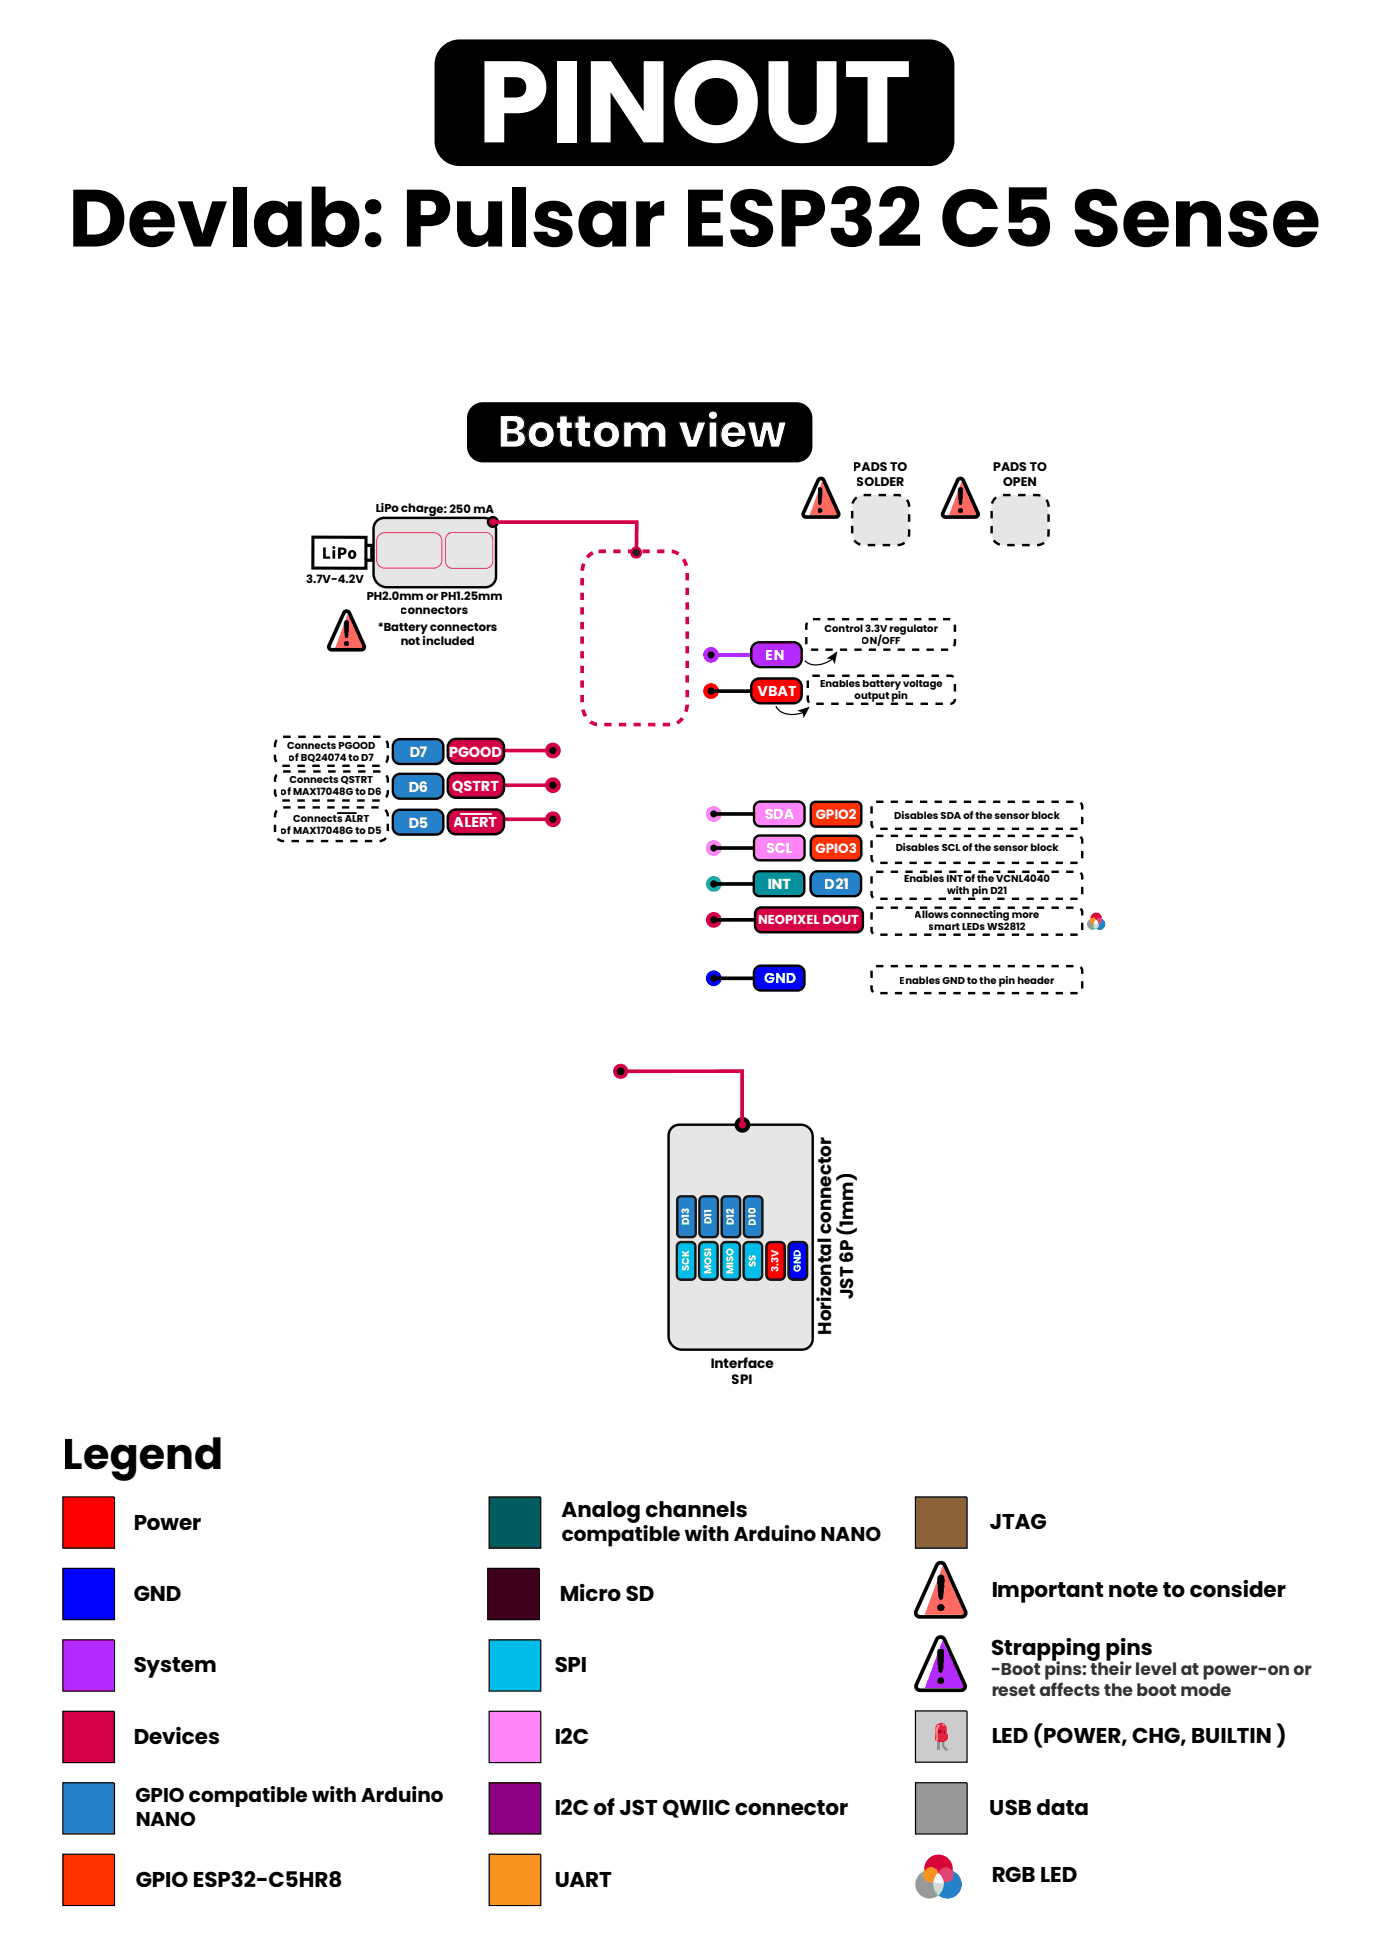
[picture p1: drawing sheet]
<svg xmlns="http://www.w3.org/2000/svg" width="210mm" height="297mm" viewBox="0 0 210 297" stroke-linecap="round" stroke-linejoin="round" font-family="sans-serif">
<!-- layer: Capa 1 -->
<path d="M57.4 79.4a1.68 1.68 0 0 1 1.2-.4h15.2a1.81 1.81 0 0 1 1.8 1.8v7.1a1.64 1.64 0 0 1-1.6 1.6h-15a2.06 2.06 0 0 1-2.1-2v-6.9l.1-.4z" fill="#e6e6e6"/>
<path d="M57.4 79.4a1.68 1.68 0 0 1 1.2-.4h15.2a1.81 1.81 0 0 1 1.8 1.8v7.1a1.64 1.64 0 0 1-1.6 1.6h-15a2.06 2.06 0 0 1-2.1-2v-6.9l.1-.4z" fill="none" stroke="#000" stroke-width=".37"/>
<path d="M130.4 76l.7-.5h.5h5.2a1.75 1.75 0 0 1 1.7 1.7v4.2a1.75 1.75 0 0 1-1.7 1.7h-5.2a1.75 1.75 0 0 1-1.7-1.7v-4.2v-.4z" fill="#e6e6e6"/>
<path d="M130.4 76l.7-.5h.5h5.2a1.75 1.75 0 0 1 1.7 1.7v4.2a1.75 1.75 0 0 1-1.7 1.7h-5.2a1.75 1.75 0 0 1-1.7-1.7v-4.2v-.4z" fill="none" stroke="#000" stroke-width=".37" stroke-dasharray="1.1 1.1" stroke-linecap="butt"/>
<path d="M60.3 112.9l.7-.2h5.5a1.09 1.09 0 0 1 1.1 1.1v1.6a1.09 1.09 0 0 1-1.1 1.1h-5.5a1.09 1.09 0 0 1-1.1-1.1v-2z" fill="#2581c9"/>
<path d="M60.3 112.9l.7-.2h5.5a1.09 1.09 0 0 1 1.1 1.1v1.6a1.09 1.09 0 0 1-1.1 1.1h-5.5a1.09 1.09 0 0 1-1.1-1.1v-2z" fill="none" stroke="#000" stroke-width=".37"/>
<path d="M9.6 228.2l7.8 .1v7.7h-7.8z" fill="#f00"/>
<path d="M9.6 228.2l7.8 .1v7.7h-7.8z" fill="none" stroke="#000" stroke-width=".19"/>
<path d="M9.6 239.1l7.8 .1v7.7h-7.8z" fill="#00f"/>
<path d="M9.6 239.1l7.8 .1v7.7h-7.8z" fill="none" stroke="#000" stroke-width=".19"/>
<path d="M9.6 250l7.8 .1v7.7h-7.8z" fill="#b42aff"/>
<path d="M9.6 250l7.8 .1v7.7h-7.8z" fill="none" stroke="#000" stroke-width=".19"/>
<path d="M9.6 260.9l7.8 .1v7.7h-7.8z" fill="#d40047"/>
<path d="M9.6 260.9l7.8 .1v7.7h-7.8z" fill="none" stroke="#000" stroke-width=".19"/>
<path d="M9.6 271.8l7.8 .1v7.7h-7.8z" fill="#2581c9"/>
<path d="M9.6 271.8l7.8 .1v7.7h-7.8z" fill="none" stroke="#000" stroke-width=".19"/>
<path d="M9.6 282.7l7.8 .1v7.7h-7.8z" fill="#ff3100"/>
<path d="M9.6 282.7l7.8 .1v7.7h-7.8z" fill="none" stroke="#000" stroke-width=".19"/>
<path d="M74.5 228.2l7.9 .1v7.7h-7.9z" fill="#005c5f"/>
<path d="M74.5 228.2l7.9 .1v7.7h-7.9z" fill="none" stroke="#000" stroke-width=".19"/>
<path d="M74.5 250l7.9 .1v7.7h-7.9z" fill="#00bee9"/>
<path d="M74.5 250l7.9 .1v7.7h-7.9z" fill="none" stroke="#000" stroke-width=".19"/>
<path d="M74.5 260.9l7.9 .1v7.7h-7.9z" fill="#ff85f9"/>
<path d="M74.5 260.9l7.9 .1v7.7h-7.9z" fill="none" stroke="#000" stroke-width=".19"/>
<path d="M74.5 271.8l7.9 .1v7.7h-7.9z" fill="#8a0080"/>
<path d="M74.5 271.8l7.9 .1v7.7h-7.9z" fill="none" stroke="#000" stroke-width=".19"/>
<path d="M74.3 239.1l7.8 .1 .1 7.7h-7.9z" fill="#3f001e"/>
<path d="M74.3 239.1l7.8 .1 .1 7.7h-7.9z" fill="none" stroke="#000" stroke-width=".19"/>
<path d="M139.5 260.9h7.8l.1 7.8h-7.9z" fill="#ccc"/>
<path d="M139.5 260.9h7.8l.1 7.8h-7.9z" fill="none" stroke="#000" stroke-width=".19"/>
<circle cx="108.8" cy="124.1" r=".88" fill="#000"/>
<circle cx="108.8" cy="124.1" r=".88" fill="none" stroke="#ff85f9" stroke-width=".65" stroke-linecap="butt"/>
<path d="M108.8 124.1h6.1" fill="none" stroke="#000" stroke-width=".56"/>
<path d="M108.9 99.8h5.8" fill="none" stroke="#b42aff" stroke-width=".56"/>
<path d="M114.7 98.4l.6-.4 .4-.1h5.2a1.25 1.25 0 0 1 1.3 1.3v1.3a1.25 1.25 0 0 1-1.3 1.2h-5a1.42 1.42 0 0 1-1.4-1.4v-1.1z" fill="#b42aff"/>
<path d="M114.7 98.4l.6-.4 .4-.1h5.2a1.25 1.25 0 0 1 1.3 1.3v1.3a1.25 1.25 0 0 1-1.3 1.2h-5a1.42 1.42 0 0 1-1.4-1.4v-1.1z" fill="none" stroke="#000" stroke-width=".37"/>
<circle cx="108.4" cy="105.4" r=".88" fill="#000"/>
<circle cx="108.4" cy="105.4" r=".88" fill="none" stroke="#f00" stroke-width=".65" stroke-linecap="butt"/>
<path d="M108.9 105.4h5.8" fill="none" stroke="#000" stroke-width=".56"/>
<path d="M115 103.7l.7-.3h5.2a1.25 1.25 0 0 1 1.3 1.3v1.3a1.25 1.25 0 0 1-1.3 1.2h-5a1.42 1.42 0 0 1-1.4-1.4 1.97 1.97 0 0 1 .5-2.1z" fill="#f00"/>
<path d="M115 103.7l.7-.3h5.2a1.25 1.25 0 0 1 1.3 1.3v1.3a1.25 1.25 0 0 1-1.3 1.2h-5a1.42 1.42 0 0 1-1.4-1.4 1.97 1.97 0 0 1 .5-2.1z" fill="none" stroke="#000" stroke-width=".37"/>
<path d="M123.3 94.6l.6-.2h20.6a1.04 1.04 0 0 1 1 1v2.6a1.04 1.04 0 0 1-1 1.1h-20.6a1.04 1.04 0 0 1-1-1.1v-2.6v-.3zM42.2 112.8l.6-.4 .4-.1h14.6a1.25 1.25 0 0 1 1.3 1.3v1.9a1.25 1.25 0 0 1-1.3 1.3h-14.6a1.25 1.25 0 0 1-1.3-1.3v-1.9zM123.3 103.2l.5-.2h21a.69 .69 0 0 1 .7 .7v2.9a.69 .69 0 0 1-.7 .7h-21a.69 .69 0 0 1-.7-.7v-2.9z" fill="none" stroke="#000" stroke-width=".37" stroke-dasharray="1.1 1.1" stroke-linecap="butt"/>
<path d="M60.3 118.2l.7-.2h5.5a1.09 1.09 0 0 1 1.1 1.1v1.6a1.09 1.09 0 0 1-1.1 1.1h-5.5a1.09 1.09 0 0 1-1.1-1.1v-2z" fill="#2581c9"/>
<path d="M60.3 118.2l.7-.2h5.5a1.09 1.09 0 0 1 1.1 1.1v1.6a1.09 1.09 0 0 1-1.1 1.1h-5.5a1.09 1.09 0 0 1-1.1-1.1v-2z" fill="none" stroke="#000" stroke-width=".37"/>
<path d="M42.2 118.1l.6-.4 .4-.1h14.6a1.25 1.25 0 0 1 1.3 1.3v1.9a1.25 1.25 0 0 1-1.3 1.2h-14.6a1.25 1.25 0 0 1-1.3-1.2v-1.9z" fill="none" stroke="#000" stroke-width=".37" stroke-dasharray="1.1 1.1" stroke-linecap="butt"/>
<path d="M60.3 123.7l.7-.2h5.5a1.09 1.09 0 0 1 1.1 1.1v1.5a1.09 1.09 0 0 1-1.1 1.1h-5.5a1.09 1.09 0 0 1-1.1-1.1v-1.9z" fill="#2581c9"/>
<path d="M60.3 123.7l.7-.2h5.5a1.09 1.09 0 0 1 1.1 1.1v1.5a1.09 1.09 0 0 1-1.1 1.1h-5.5a1.09 1.09 0 0 1-1.1-1.1v-1.9z" fill="none" stroke="#000" stroke-width=".37"/>
<path d="M42.2 123.6l.6-.4 .4-.1h14.6a1.25 1.25 0 0 1 1.3 1.3v2.6a1.25 1.25 0 0 1-1.3 1.2h-14.6a1.25 1.25 0 0 1-1.3-1.2v-2.6z" fill="none" stroke="#000" stroke-width=".37" stroke-dasharray="1.1 1.1" stroke-linecap="butt"/>
<path d="M139.5 228.2l7.8 .1 .1 7.7h-7.9z" fill="#8c6239"/>
<path d="M139.5 228.2l7.8 .1 .1 7.7h-7.9z" fill="none" stroke="#000" stroke-width=".19"/>
<path d="M139.5 271.8l7.8 .1 .1 7.7h-7.9z" fill="#999"/>
<path d="M139.5 271.8l7.8 .1 .1 7.7h-7.9z" fill="none" stroke="#000" stroke-width=".19"/>
<path d="M74.5 282.7l7.9 .1v7.7h-7.9z" fill="#f7931e"/>
<path d="M74.5 282.7l7.9 .1v7.7h-7.9z" fill="none" stroke="#000" stroke-width=".19"/>
<path d="M133 122.4l.5-.2h30.7a.69 .69 0 0 1 .7 .7v2.8a.69 .69 0 0 1-.7 .7h-30.7a.69 .69 0 0 1-.7-.7v-2.8zM133 127.6l.5-.2h30.7a.69 .69 0 0 1 .7 .7v2.8a.69 .69 0 0 1-.7 .7h-30.7a.69 .69 0 0 1-.7-.7v-2.8zM133 133.1l.5-.2h30.7a.69 .69 0 0 1 .7 .7v2.7a.69 .69 0 0 1-.7 .7h-30.7a.69 .69 0 0 1-.7-.7v-2.7z" fill="none" stroke="#000" stroke-width=".37" stroke-dasharray="1.1 1.1" stroke-linecap="butt"/>
<g fill="#000">
<circle cx="108.8" cy="134.8" r=".88"/>
<circle cx="108.8" cy="129.3" r=".88"/>
<circle cx="108.8" cy="140.2" r=".88"/>
</g>
<circle cx="108.8" cy="129.3" r=".88" fill="none" stroke="#ff85f9" stroke-width=".65" stroke-linecap="butt"/>
<path d="M108.8 129.3h6.1M108.8 134.8h6.1M108.8 140.2h6.1" fill="none" stroke="#000" stroke-width=".56"/>
<circle cx="108.8" cy="134.8" r=".88" fill="none" stroke="#22b573" stroke-width=".65" stroke-linecap="butt"/>
<circle cx="108.8" cy="140.2" r=".88" fill="none" stroke="#d40047" stroke-width=".65" stroke-linecap="butt"/>
<path d="M115.3 138.6l.7-.2h14.5a.96 .96 0 0 1 1 .9v1.9a.96 .96 0 0 1-1 .9h-14.5a.96 .96 0 0 1-.9-.9v-1.9z" fill="#d40047"/>
<path d="M115.3 138.6l.7-.2h14.5a.96 .96 0 0 1 1 .9v1.9a.96 .96 0 0 1-1 .9h-14.5a.96 .96 0 0 1-.9-.9v-1.9z" fill="none" stroke="#000" stroke-width=".37"/>
<path d="M133 138.6l.5-.2h30.7a.69 .69 0 0 1 .7 .7v2.7a.69 .69 0 0 1-.7 .7h-30.7a.69 .69 0 0 1-.7-.7v-2.7zM133 147.5l.5-.2h30.7a.69 .69 0 0 1 .7 .7v2.7a.69 .69 0 0 1-.7 .7h-30.7a.69 .69 0 0 1-.7-.7v-2.7z" fill="none" stroke="#000" stroke-width=".37" stroke-dasharray="1.1 1.1" stroke-linecap="butt"/>
<g fill="#000">
<path d="M126 100.4l1.6-1.1-.4 2-.4-.8zM121.5 108.3l1.9-.6-.9 1.8-.2-.9z"/>
<circle cx="108.8" cy="149.2" r=".88"/>
</g>
<circle cx="108.8" cy="149.2" r=".88" fill="none" stroke="#00f" stroke-width=".65" stroke-linecap="butt"/>
<path d="M108.8 149.2h6.1" fill="none" stroke="#000" stroke-width=".56"/>
<path d="M89.7 84.8l1-.7h.5h11a2.75 2.75 0 0 1 2.5 2.5v20.6a3 3 0 0 1-2.5 3.3h-11a2.75 2.75 0 0 1-2.4-2.5l-.1-20.7a3.7 3.7 0 0 1 1-2.5z" fill="none" stroke="#d40047" stroke-width=".56" stroke-dasharray="1.1" stroke-linecap="butt"/>
<path d="M118.3 107.7a3.1 3.1 0 0 0 3.7 1.1l.4-.2M126.9 100.4a3.8 3.8 0 0 1-3.9 .6l-.3-.3" fill="none" stroke="#000" stroke-width=".19"/>
<g fill="#8c8c8c">
<path d="M142.9 265.2h.3v1.7h-.3z"/>
<path d="M143.5 265.2h.4v.9l.6 .8h-.4l-.5-.6z"/>
</g>
<path d="M142.8 262.9a.88 .88 0 0 1 1-.2 .88 .88 0 0 1 .5 .9v.7a.83 .83 0 0 1 0 1 .83 .83 0 0 1-.9 .3h-.3l-.6-.3v-1.8z" fill="#e60000"/>
<path d="M142.8 262.9a.88 .88 0 0 1 1-.2 .88 .88 0 0 1 .5 .9v.7a.83 .83 0 0 1 0 1 .83 .83 0 0 1-.9 .3h-.3l-.6-.3v-1.8z" fill="#e6e6e6"/>
<path d="M142.5 264.7a.93 .93 0 0 0 .9 .6 .93 .93 0 0 0 .9-.6v-.4a.83 .83 0 0 1 0 1 .83 .83 0 0 1-.9 .3h-.3l-.6-.3z" fill="#d1d1d1"/>
<g fill="#e60000">
<path d="M142.5 264.7a.93 .93 0 0 0 .9 .6 .93 .93 0 0 0 .9-.6v-.4a.83 .83 0 0 1 0 1 .83 .83 0 0 1-.9 .3h-.3l-.6-.3z"/>
<path d="M142.5 264.7a.93 .93 0 0 0 .9 .6 .93 .93 0 0 0 .9-.6v-.4a.57 .57 0 0 1-.2 .9 1.33 1.33 0 0 1-1.6-.1z"/>
</g>
<path d="M142.8 264.3a.96 .96 0 0 1 1.5 .4 .93 .93 0 0 1-.9 .6 .93 .93 0 0 1-.9-.6z" fill="#e6e6e6"/>
<path d="M142.8 264.3a.96 .96 0 0 1 1.5 .4 .93 .93 0 0 1-.9 .6 .93 .93 0 0 1-.9-.6z" fill="#e60000"/>
<g fill="#666">
<path d="M142.8 263.9l.2-.1h.8l-.5 .5h-.4v.4h-.1z"/>
<path d="M143.9 263.7h.1v1h-.1v-.4h-.5l.5-.5z"/>
</g>
<path d="M142.8 262.9a.88 .88 0 0 1 1-.2 .88 .88 0 0 1 .5 .9v.7a.83 .83 0 0 1 0 1 .83 .83 0 0 1-.9 .3h-.3l-.6-.3v-1.8z" fill="#e60000"/>
<g fill="#fff">
<path d="M143.6 262.8l.4 .3-.2 .1z"/>
<path d="M142.6 265.2l.3 .1v.2l-.3-.2z"/>
<path d="M142.9 263.1l.1-.1 .2 .1-.3 .5v1.6l.5 .1 .6-.1-.4 .2a1.17 1.17 0 0 1-1-.3v-.1h.1v-1.4z"/>
</g>
<circle cx="144.4" cy="287.3" r="2.17" fill="#006df0"/>
<circle cx="143" cy="284.9" r="2.17" fill="#d80027"/>
<circle cx="141.7" cy="287.3" r="2.17" fill="#91dc5a"/>
<path d="M141.1 285.3h.1a2.9 2.9 0 0 1 1.8 .3 3 3 0 0 1 2-.3l-.1 .2a2.89 2.89 0 0 1-1.1 1.5 2.54 2.54 0 0 1-.8 1.7l-.1-.1a2.47 2.47 0 0 1-.6-1.6 2.91 2.91 0 0 1-1.2-1.7z" fill="#fff"/>
<path d="M143.2 285.2a1.16 1.16 0 0 1 2.1 .3 1.16 1.16 0 0 1-1.5 1.5 2.72 2.72 0 0 0-.8-1.5z" fill="#ea348b"/>
<path d="M142.3 287a2.18 2.18 0 0 0 1.5 0 2.17 2.17 0 0 1-.8 2 2.17 2.17 0 0 1-.7-2z" fill="#99eff2"/>
<path d="M141 285.1a1.17 1.17 0 0 1 1.2-.4 1.17 1.17 0 0 1 .8 .9 2.72 2.72 0 0 0-.8 1.4 1.17 1.17 0 0 1-1.3-.5 1.17 1.17 0 0 1 .1-1.4z" fill="#ffda44"/>
<path d="M142.8 285.8l.2-.2a2.18 2.18 0 0 1 .8 1.4 .79 .79 0 0 1-1.1-.1 .79 .79 0 0 1 .1-1.1z" fill="#fff"/>
<circle cx="167.6" cy="140.9" r=".86" fill="#006df0"/>
<circle cx="167" cy="140" r=".86" fill="#d80027"/>
<circle cx="166.5" cy="140.9" r=".86" fill="#91dc5a"/>
<path d="M166.3 140.1l.7 .2 .8-.2-.4 .7-.4 .7-.3-.7z" fill="#fff"/>
<path d="M167.2 140a.46 .46 0 0 1 .7 .3 .46 .46 0 0 1-.5 .5l-.4-.5z" fill="#ea348b"/>
<path d="M166.7 140.8h.6a.46 .46 0 0 1 .1 .6 .46 .46 0 0 1-.7 0 .46 .46 0 0 1 0-.6z" fill="#99eff2"/>
<path d="M166.3 140a.46 .46 0 0 1 .7 .3l-.3 .5a.46 .46 0 0 1-.5-.2 .46 .46 0 0 1 .1-.6z" fill="#ffda44"/>
<path d="M167 140.3a.31 .31 0 0 1 .2 .4 .31 .31 0 0 1-.5 .1z" fill="#fff"/>
<path d="M72.2 62.4l.9-.5 .5-.1h47.8a1.92 1.92 0 0 1 1.9 2v4.3a1.92 1.92 0 0 1-1.9 1.9h-47.8a1.92 1.92 0 0 1-1.9-1.9v-4.3v-.6z" fill="#000"/>
<path d="M72.2 62.4l.9-.5 .5-.1h47.8a1.92 1.92 0 0 1 1.9 2v4.3a1.92 1.92 0 0 1-1.9 1.9h-47.8a1.92 1.92 0 0 1-1.9-1.9v-4.3v-.6z" fill="none" stroke="#000" stroke-width="1" stroke-linecap="butt"/>
<g fill="none" stroke="#000" stroke-width=".15">
<path d="M76.2 63.4h2.2a1.24 1.24 0 0 1 1.4 .7 1.24 1.24 0 0 1-.4 1.5l-.3 .1a1.28 1.28 0 0 1 .9 1.6 1.28 1.28 0 0 1-1.5 .9h-2.3zM77.4 64.3h.8a.51 .51 0 0 1 .6 .5 .51 .51 0 0 1-.6 .5h-.8zM77.4 66.2h.8a.54 .54 0 0 1 .7 .5 .54 .54 0 0 1-.7 .5h-.8zM81.9 65.5a.85 .85 0 0 1 1.1 0 .85 .85 0 0 1 .3 1 .8 .8 0 0 1-1 .7 .8 .8 0 0 1-.6-.9zM85.3 63.4h1.2v.9h.7v1h-.7v1.6a.29 .29 0 0 0 .3 .3h.4v1h-.6a1.18 1.18 0 0 1-1.3-1.4v-1.5h-.5v-1h.5zM88.1 63.4h1.1v.9h.8v1h-.8v1.6a.29 .29 0 0 0 .4 .3h.4v1h-.6a1.18 1.18 0 0 1-1.3-1.4v-1.5h-.5v-1h.5zM91.9 65.5a.85 .85 0 0 1 1 0 .85 .85 0 0 1 .3 1 .8 .8 0 0 1-.9 .7 .8 .8 0 0 1-.7-.9zM95 64.3h1.2v.5a1.51 1.51 0 0 1 2.4 .2 1.54 1.54 0 0 1 1.8-.6 1.54 1.54 0 0 1 1.1 1.5v2.3h-1.2v-2.1a.74 .74 0 0 0-.7-.8 .74 .74 0 0 0-.7 .8v2.1h-1.2v-2.1a.74 .74 0 0 0-.7-.8 .74 .74 0 0 0-.8 .8v2.1h-1.2zM103.4 64.3h1.3l.8 2.8 .8-2.8h1.3l-1.4 3.9h-1.4zM108.1 64.3h1.1v3.9h-1.1zM110.5 64.7a1.94 1.94 0 0 1 2.2-.2 1.94 1.94 0 0 1 1 2h-2.7a.71 .71 0 0 0 .6 .8 .71 .71 0 0 0 .8-.4h1.2a1.96 1.96 0 0 1-2.7 1.1 1.96 1.96 0 0 1-.8-2.8zM111.3 65.4a.74 .74 0 0 1 1.2 .5h-1.5z"/>
<path d="M113.9 64.3h1.2l.5 2.8 .7-2.8h1.2l.7 2.8 .5-2.8h1.1l-1 3.9h-1.3l-.6-2.5-.6 2.5h-1.3z"/>
<circle cx="82.5" cy="66.2" r="2"/>
<circle cx="92.4" cy="66.2" r="2"/>
<circle cx="108.7" cy="63.3" r=".67"/>
</g>
<path d="M75.9 114.4h7.8" fill="none" stroke="#d40047" stroke-width=".56"/>
<circle cx="75.1" cy="79.6" r=".74" fill="#d40047"/>
<circle cx="75.1" cy="79.6" r=".74" fill="none" stroke="#000" stroke-width=".37"/>
<path d="M75.6 79.6h21.4v4.6" fill="none" stroke="#d40047" stroke-width=".56"/>
<circle cx="96.9" cy="84.3" r=".74" fill="#222221"/>
<circle cx="96.9" cy="84.3" r=".74" fill="none" stroke="#d40047" stroke-width=".37"/>
<path d="M102.4 172l.7-.5h.4h18.5a1.81 1.81 0 0 1 1.9 1.8v30.8a1.64 1.64 0 0 1-1.7 1.7h-18.2a2.06 2.06 0 0 1-2.1-2.1v-30.6v-.4z" fill="#e6e6e6"/>
<path d="M102.4 172l.7-.5h.4h18.5a1.81 1.81 0 0 1 1.9 1.8v30.8a1.64 1.64 0 0 1-1.7 1.7h-18.2a2.06 2.06 0 0 1-2.1-2.1v-30.6v-.4z" fill="none" stroke="#000" stroke-width=".37"/>
<path d="M113.6 182.6l.4-.2h1.5a.65 .65 0 0 1 .7 .6v5a.65 .65 0 0 1-.7 .6h-1.5a.65 .65 0 0 1-.6-.6v-5z" fill="#2581c9"/>
<path d="M113.6 182.6l.4-.2h1.5a.65 .65 0 0 1 .7 .6v5a.65 .65 0 0 1-.7 .6h-1.5a.65 .65 0 0 1-.6-.6v-5z" fill="none" stroke="#161615" stroke-width=".37"/>
<path d="M110.1 182.7l.4-.3h1.7l.5 .3 .1 5.3-.3 .5-2 .1-.4-.3-.1-5.3z" fill="#2581c9"/>
<path d="M110.1 182.7l.4-.3h1.7l.5 .3 .1 5.3-.3 .5-2 .1-.4-.3-.1-5.3z" fill="none" stroke="#161615" stroke-width=".37"/>
<path d="M113.5 189.6l.5-.2h1.4a.7 .7 0 0 1 .7 .7v4.3a.7 .7 0 0 1-.7 .7h-1.4a.7 .7 0 0 1-.7-.7v-4.3z" fill="#00bee9"/>
<path d="M113.5 189.6l.5-.2h1.4a.7 .7 0 0 1 .7 .7v4.3a.7 .7 0 0 1-.7 .7h-1.4a.7 .7 0 0 1-.7-.7v-4.3z" fill="none" stroke="#161615" stroke-width=".37"/>
<path d="M110.1 189.6l.5-.2h1.5a.66 .66 0 0 1 .7 .6v4.5a.66 .66 0 0 1-.7 .6h-1.5a.66 .66 0 0 1-.7-.6v-4.5z" fill="#00bee9"/>
<path d="M110.1 189.6l.5-.2h1.5a.66 .66 0 0 1 .7 .6v4.5a.66 .66 0 0 1-.7 .6h-1.5a.66 .66 0 0 1-.7-.6v-4.5z" fill="none" stroke="#161615" stroke-width=".37"/>
<path d="M120.4 189.6a2.62 2.62 0 0 1 2.2-.2l.3 .4 .1 .3v4.3a.72 .72 0 0 1-.7 .7h-1.4a.72 .72 0 0 1-.7-.7v-4.3z" fill="#00f"/>
<path d="M120.4 189.6a2.62 2.62 0 0 1 2.2-.2l.3 .4 .1 .3v4.3a.72 .72 0 0 1-.7 .7h-1.4a.72 .72 0 0 1-.7-.7v-4.3z" fill="none" stroke="#161615" stroke-width=".37"/>
<path d="M117 189.6l.5-.2h1.4a.72 .72 0 0 1 .7 .7v4.3a.72 .72 0 0 1-.7 .7h-1.4a.72 .72 0 0 1-.7-.7v-4.3z" fill="#f00"/>
<path d="M117 189.6l.5-.2h1.4a.72 .72 0 0 1 .7 .7v4.3a.72 .72 0 0 1-.7 .7h-1.4a.72 .72 0 0 1-.7-.7v-4.3z" fill="none" stroke="#161615" stroke-width=".37"/>
<path d="M106.8 182.6l.4-.2h1.6a.65 .65 0 0 1 .6 .6v5a.65 .65 0 0 1-.6 .6h-1.6a.65 .65 0 0 1-.6-.6v-5z" fill="#2581c9"/>
<path d="M106.8 182.6l.4-.2h1.6a.65 .65 0 0 1 .6 .6v5a.65 .65 0 0 1-.6 .6h-1.6a.65 .65 0 0 1-.6-.6v-5z" fill="none" stroke="#161615" stroke-width=".37"/>
<path d="M103.3 182.7l.5-.3h1.7l.4 .3 .1 5.3-.3 .5-1.9 .1-.5-.3-.1-5.3z" fill="#2581c9"/>
<path d="M103.3 182.7l.5-.3h1.7l.4 .3 .1 5.3-.3 .5-1.9 .1-.5-.3-.1-5.3z" fill="none" stroke="#161615" stroke-width=".37"/>
<path d="M106.8 189.6l.4-.2h1.5a.7 .7 0 0 1 .7 .7v4.3a.7 .7 0 0 1-.7 .7h-1.5a.7 .7 0 0 1-.7-.7v-4.3z" fill="#00bee9"/>
<path d="M106.8 189.6l.4-.2h1.5a.7 .7 0 0 1 .7 .7v4.3a.7 .7 0 0 1-.7 .7h-1.5a.7 .7 0 0 1-.7-.7v-4.3z" fill="none" stroke="#161615" stroke-width=".37"/>
<path d="M103.4 189.6l.4-.2h1.5a.66 .66 0 0 1 .7 .6v4.5a.66 .66 0 0 1-.7 .6h-1.5a.66 .66 0 0 1-.6-.6v-4.5z" fill="#00bee9"/>
<path d="M103.4 189.6l.4-.2h1.5a.66 .66 0 0 1 .7 .6v4.5a.66 .66 0 0 1-.7 .6h-1.5a.66 .66 0 0 1-.6-.6v-4.5z" fill="none" stroke="#161615" stroke-width=".37"/>
<circle cx="113.1" cy="171.5" r=".88" fill="#d40047"/>
<circle cx="113.1" cy="171.5" r=".88" fill="none" stroke="#000" stroke-width=".65" stroke-linecap="butt"/>
<g fill="none" stroke="#d40047" stroke-width=".56">
<path d="M94.6 163.3h18.5v8.2"/>
<circle cx="94.6" cy="163.3" r=".88"/>
</g>
<g fill="#000">
<circle cx="108.4" cy="99.8" r=".88"/>
<circle cx="84.3" cy="114.4" r=".88"/>
<circle cx="94.6" cy="163.3" r=".88"/>
</g>
<circle cx="84.3" cy="114.4" r=".88" fill="none" stroke="#d40047" stroke-width=".65" stroke-linecap="butt"/>
<circle cx="108.4" cy="99.8" r=".88" fill="none" stroke="#b42aff" stroke-width=".65" stroke-linecap="butt"/>
<path d="M68.5 113.2l.6-.5h.4h6.1a1.25 1.25 0 0 1 1.2 1.2 2.11 2.11 0 0 1-.6 2.3l-.8 .2h-5.9a1.25 1.25 0 0 1-1.3-1.2v-1.3z" fill="#d40047"/>
<path d="M68.5 113.2l.6-.5h.4h6.1a1.25 1.25 0 0 1 1.2 1.2 2.11 2.11 0 0 1-.6 2.3l-.8 .2h-5.9a1.25 1.25 0 0 1-1.3-1.2v-1.3z" fill="none" stroke="#000" stroke-width=".37"/>
<path d="M75.9 119.7h7.8M75.9 124.9h7.8" fill="none" stroke="#d40047" stroke-width=".56"/>
<g fill="#000">
<path d="M56 83.4v1.8h.4v-1.8zM50.7 83.5a.21 .21 0 0 1 .4 0 .21 .21 0 0 1-.4 0zM51.9 83.8v.5a.3 .3 0 0 0 .4-.1 .3 .3 0 0 0 0-.4 .3 .3 0 0 0-.4 0zM51.5 83.5h.5a.59 .59 0 0 1 .8 .4 .59 .59 0 0 1-.6 .7h-.3v.6h-.4zM50.7 83.9h.4v1.3h-.4zM49.2 83.5h.4v1.3h.7v.4h-1.1zM53.6 84.2l-.1 .1a.36 .36 0 0 0-.1 .3 .36 .36 0 0 0 .3 .3 .36 .36 0 0 0 .2-.4 .36 .36 0 0 0-.3-.3zM53 84.6a.67 .67 0 0 1 1.3 0 .67 .67 0 0 1-1.3 0zM47.9 82.1v4.3h7.6v-4.2zM47.5 81.7h8.5v1.2h.9v2.8h-.9v1.2l-8.6-.1z"/>
<circle cx="84.3" cy="119.7" r=".88"/>
<circle cx="84.3" cy="124.9" r=".88"/>
</g>
<g fill="none" stroke="#d40047" stroke-width=".65" stroke-linecap="butt">
<circle cx="84.3" cy="119.7" r=".88"/>
<circle cx="84.3" cy="124.9" r=".88"/>
</g>
<path d="M125.3 73.3l2.5 5.3h-4.4z" fill="#ff685f"/>
<path d="M124.8 73.1a.47 .47 0 0 1 .7 .1l2.3 5.1a.44 .44 0 0 1-.4 .5h-4.6a.44 .44 0 0 1-.4-.6z" fill="none" stroke="#000" stroke-width=".56"/>
<path d="M143.7 238.7l3.5 7.5-6.3-.1z" fill="#ff685f"/>
<path d="M143 238.4a.67 .67 0 0 1 1 .2l3.1 7.1a.61 .61 0 0 1-.6 .8h-6.3a.61 .61 0 0 1-.6-.8z" fill="none" stroke="#000" stroke-width=".56"/>
<path d="M53 93.5l2.6 5.3h-4.5z" fill="#ff685f"/>
<path d="M52.5 93.3a.47 .47 0 0 1 .7 .1l2.3 5.1a.44 .44 0 0 1-.4 .6h-4.6a.44 .44 0 0 1-.4-.6z" fill="none" stroke="#000" stroke-width=".56"/>
<path d="M151.6 76l.8-.5h.5h5.1a1.75 1.75 0 0 1 1.8 1.7v4.2a1.75 1.75 0 0 1-1.8 1.7h-5.1a1.75 1.75 0 0 1-1.8-1.7v-4.2l.1-.4z" fill="#e6e6e6"/>
<path d="M151.6 76l.8-.5h.5h5.1a1.75 1.75 0 0 1 1.8 1.7v4.2a1.75 1.75 0 0 1-1.8 1.7h-5.1a1.75 1.75 0 0 1-1.8-1.7v-4.2l.1-.4z" fill="none" stroke="#000" stroke-width=".37" stroke-dasharray="1.1 1.1" stroke-linecap="butt"/>
<path d="M146.6 73.3l2.5 5.3h-4.4z" fill="#ff685f"/>
<path d="M146 73.1a.47 .47 0 0 1 .8 .1l2.3 5.1a.44 .44 0 0 1-.5 .5h-4.6a.44 .44 0 0 1-.3-.6z" fill="none" stroke="#000" stroke-width=".56"/>
<path d="M51.4 124h2.9" fill="none" stroke="#000" stroke-width=".28"/>
<path d="M68.5 118.4l.6-.5h.4h6.1a1.25 1.25 0 0 1 1.2 1.2 2.11 2.11 0 0 1-.6 2.3l-.8 .2h-5.9a1.25 1.25 0 0 1-1.3-1.2v-1.3z" fill="#d40047"/>
<path d="M68.5 118.4l.6-.5h.4h6.1a1.25 1.25 0 0 1 1.2 1.2 2.11 2.11 0 0 1-.6 2.3l-.8 .2h-5.9a1.25 1.25 0 0 1-1.3-1.2v-1.3z" fill="none" stroke="#000" stroke-width=".37"/>
<path d="M68.5 123.9l.6-.4 .4-.1h6.1a1.25 1.25 0 0 1 1.2 1.3 2.11 2.11 0 0 1-.6 2.2l-.8 .3h-5.9a1.25 1.25 0 0 1-1.3-1.2v-1.3z" fill="#d40047"/>
<path d="M68.5 123.9l.6-.4 .4-.1h6.1a1.25 1.25 0 0 1 1.2 1.3 2.11 2.11 0 0 1-.6 2.2l-.8 .3h-5.9a1.25 1.25 0 0 1-1.3-1.2v-1.3z" fill="none" stroke="#000" stroke-width=".37"/>
<path d="M70.1 124.1h4.8" fill="none" stroke="#fff" stroke-width=".28"/>
<path d="M115.2 122.5l.7-.3h5.7a.97 .97 0 0 1 1 1v1.8a.97 .97 0 0 1-1 1h-5.7a.97 .97 0 0 1-1-1v-1.8z" fill="#ff85f9"/>
<path d="M115.2 122.5l.7-.3h5.7a.97 .97 0 0 1 1 1v1.8a.97 .97 0 0 1-1 1h-5.7a.97 .97 0 0 1-1-1v-1.8z" fill="none" stroke="#000" stroke-width=".37"/>
<path d="M115.2 127.6l.6-.2h5.9a.87 .87 0 0 1 .9 .9v2a.87 .87 0 0 1-.9 .9h-5.9a.87 .87 0 0 1-.9-.9v-2z" fill="#ff85f9"/>
<path d="M115.2 127.6l.6-.2h5.9a.87 .87 0 0 1 .9 .9v2a.87 .87 0 0 1-.9 .9h-5.9a.87 .87 0 0 1-.9-.9v-2z" fill="none" stroke="#000" stroke-width=".37"/>
<path d="M123.8 127.7l.7-.3h5.8a.96 .96 0 0 1 1 1v1.8a.96 .96 0 0 1-1 1h-5.8a.96 .96 0 0 1-.9-1v-1.8z" fill="#ff3100"/>
<path d="M123.8 127.7l.7-.3h5.8a.96 .96 0 0 1 1 1v1.8a.96 .96 0 0 1-1 1h-5.8a.96 .96 0 0 1-.9-1v-1.8z" fill="none" stroke="#000" stroke-width=".37"/>
<path d="M123.8 122.5l.5-.2h6.2a.72 .72 0 0 1 .8 .7v2.3a.72 .72 0 0 1-.8 .7h-6.2a.72 .72 0 0 1-.7-.7v-2.3z" fill="#ff3100"/>
<path d="M123.8 122.5l.5-.2h6.2a.72 .72 0 0 1 .8 .7v2.3a.72 .72 0 0 1-.8 .7h-6.2a.72 .72 0 0 1-.7-.7v-2.3z" fill="none" stroke="#000" stroke-width=".37"/>
<path d="M115.1 133.1l.7-.2h5.9a.87 .87 0 0 1 .9 .8v2.1a.87 .87 0 0 1-.9 .8h-5.9a.87 .87 0 0 1-.9-.8v-2.1z" fill="#00a99d"/>
<path d="M115.1 133.1l.7-.2h5.9a.87 .87 0 0 1 .9 .8v2.1a.87 .87 0 0 1-.9 .8h-5.9a.87 .87 0 0 1-.9-.8v-2.1z" fill="none" stroke="#000" stroke-width=".37"/>
<path d="M123.7 133.3l.6-.4h.3h5.6a1.06 1.06 0 0 1 1 1v1.7a1.06 1.06 0 0 1-1 1h-5.6a1.06 1.06 0 0 1-1.1-1v-1.7z" fill="#2581c9"/>
<path d="M123.7 133.3l.6-.4h.3h5.6a1.06 1.06 0 0 1 1 1v1.7a1.06 1.06 0 0 1-1 1h-5.6a1.06 1.06 0 0 1-1.1-1v-1.7z" fill="none" stroke="#000" stroke-width=".37"/>
<path d="M115.3 147.4l.7-.2h5.5a1.06 1.06 0 0 1 1.1 1.1v1.6a1.06 1.06 0 0 1-1.1 1.1h-5.5a1.06 1.06 0 0 1-1.1-1.1l.1-1.9z" fill="#00f"/>
<path d="M115.3 147.4l.7-.2h5.5a1.06 1.06 0 0 1 1.1 1.1v1.6a1.06 1.06 0 0 1-1.1 1.1h-5.5a1.06 1.06 0 0 1-1.1-1.1l.1-1.9z" fill="none" stroke="#000" stroke-width=".37"/>
<path d="M143.6 250.1l3.5 7.3-6.1-.1z" fill="#b42aff"/>
<path d="M142.9 249.7a.65 .65 0 0 1 1 .2l3.1 7a.6 .6 0 0 1-.5 .8h-6.3a.61 .61 0 0 1-.6-.8z" fill="none" stroke="#000" stroke-width=".56"/>
<path d="M57.6 81.7l.6-.4 .4-.1h7.5a1.23 1.23 0 0 1 1.2 1.2v3a1.23 1.23 0 0 1-1.2 1.2h-7.5a1.23 1.23 0 0 1-1.2-1.2v-3zM68.1 81.6l.5-.4h.4h5a1.07 1.07 0 0 1 1.1 1v3.4a1.07 1.07 0 0 1-1.1 1.1h-5a1.07 1.07 0 0 1-1.1-1.1v-3.4z" fill="none" stroke="#ed1e79" stroke-width=".15"/>
<path d="M68.7 8.5l.9-.5h.5h71.5a1.89 1.89 0 0 1 1.9 1.8v11.7a1.89 1.89 0 0 1-1.9 1.9h-71.5a1.89 1.89 0 0 1-1.9-1.9v-11.7v-.5z" fill="#000"/>
<path d="M68.7 8.5l.9-.5h.5h71.5a1.89 1.89 0 0 1 1.9 1.8v11.7a1.89 1.89 0 0 1-1.9 1.9h-71.5a1.89 1.89 0 0 1-1.9-1.9v-11.7v-.5z" fill="none" stroke="#000" stroke-width="3.9" stroke-linecap="butt"/>
<text font-size="17.6" fill="#fff" x="72.7" y="21.7">PINOUT</text>
<text font-size="12.3" x="10.4" y="37.6">Devlab: Pulsar ESP32 C5 Sense</text>
<text font-size="7.5" x="142.1" y="245.6">!</text>
<text font-size="7.4" x="142.1" y="256.8">!</text>
<text font-size="6.9" fill="#fff" x="75.8" y="68.2">Bottom view</text>
<text font-size="6.5" x="9.6" y="224">Legend</text>
<g font-size="5.4">
<text x="124.2" y="78.2">!</text>
<text x="145.4" y="78.2">!</text>
<text x="51.9" y="98.4">!</text>
</g>
<g font-size="3.3">
<text x="20.3" y="233.2">Power</text>
<text x="85.6" y="231.3">Analog channels</text>
<text x="150.8" y="233.2">JTAG</text>
<text x="20.3" y="244">GND</text>
<text x="85.3" y="244.1">Micro SD</text>
<text x="151" y="243.4">Important note to consider</text>
<text x="20.3" y="255">System</text>
<text x="84.5" y="255">SPI</text>
<text x="151" y="252.3">Strapping pins</text>
<text x="20.3" y="265.9">Devices</text>
<text x="84.5" y="265.9">I2C</text>
<text x="151" y="265.8">LED (POWER, CHG, BUILTIN )</text>
<text x="84.5" y="276.7">I2C of JST QWIIC connector</text>
<text x="150.8" y="276.8">USB data</text>
<text x="20.6" y="287.6">GPIO ESP32-C5HR8</text>
<text x="84.5" y="287.6">UART</text>
<text x="151" y="286.9">RGB LED</text>
</g>
<g font-size="3">
<text x="85.6" y="235">compatible with Arduino NANO</text>
<text x="20.6" y="274.7">GPIO compatible with Arduino</text>
<text x="20.6" y="278.3">NANO</text>
</g>
<g font-size="2.8">
<text x="126.7" y="203.5" transform="rotate(-90 126.7 203.5)">Horizontal connector</text>
<text x="130" y="198.1" transform="rotate(-90 130 198.1)">JST 6P (1mm)</text>
</g>
<g font-size="2.6" fill="#333">
<text x="151" y="255.4">-Boot pins: their level at power-on or</text>
<text x="151" y="258.6">reset affects the boot mode</text>
</g>
<g font-size="2.2" fill="#fff">
<text x="116.7" y="100.6">EN</text>
<text x="115.4" y="106.1">VBAT</text>
<text x="62.4" y="115.4">D7</text>
<text x="68.4" y="115.3">PGOOD</text>
<text x="62.2" y="120.7">D6</text>
<text x="68.9" y="120.5">QSTRT</text>
<text x="116.5" y="124.9">SDA</text>
<text x="62.2" y="126.2">D5</text>
<text x="69.2" y="126.1">ALERT</text>
<text x="116.7" y="130">SCL</text>
<text x="116.9" y="135.5">INT</text>
<text x="125.7" y="135.5">D21</text>
<text x="116.5" y="149.9">GND</text>
</g>
<g font-size="2.1" fill="#fff">
<text x="124.3" y="124.9">GPIO2</text>
<text x="124.3" y="130">GPIO3</text>
</g>
<g font-size="2.1">
<text x="108.3" y="208.6">Interface</text>
<text x="111.5" y="211.1">SPI</text>
</g>
<text font-size="2" fill="#fff" x="115.5" y="140.9">NEOPIXEL DOUT</text>
<g font-size="1.9">
<text x="130.1" y="71.9">PADS TO</text>
<text x="151.4" y="71.9">PADS TO</text>
<text x="130.6" y="74.1">SOLDER</text>
<text x="152.9" y="74.1">OPEN</text>
</g>
<g font-size="1.8">
<text x="57.2" y="78.1">LiPo charge: 250 mA</text>
<text x="46.7" y="88.9">3.7V-4.2V</text>
<text x="55.9" y="91.5">PH2.0mm or PH1.25mm</text>
<text x="61.1" y="93.6">connectors</text>
<text x="57.5" y="96.2">*Battery connectors</text>
<text x="61" y="98.3">not included</text>
</g>
<g font-size="1.5">
<text x="125.7" y="96.3">Control 3.3V regulator</text>
<text x="131.4" y="98.2">ON/OFF</text>
<text x="125" y="104.8">Enables battery voltage</text>
<text x="130.2" y="106.6">output pin</text>
<text x="43.8" y="114.1">Connects PGOOD</text>
<text x="44" y="116">of BQ24074 to D7</text>
<text x="44.1" y="119.4">Connects QSTRT</text>
<text x="42.8" y="121.2">of MAX17048G to D6</text>
<text x="44.7" y="125.4">Connects ALRT</text>
<text x="136.3" y="124.8">Disables SDA of the sensor block</text>
<text x="42.8" y="127.2">of MAX17048G to D5</text>
<text x="136.5" y="129.8">Disables SCL of the sensor block</text>
<text x="137.8" y="134.5">Enables INT of the VCNL4040</text>
<text x="144.4" y="136.3">with pin D21</text>
<text x="139.4" y="139.9">Allows connecting more</text>
<text x="141.5" y="141.8">smart LEDs WS2812</text>
<text x="137.2" y="150">Enables GND to the pin header</text>
</g>
<g font-size="1.5" fill="#fff">
<text x="105" y="186.8" transform="rotate(-90 105 186.8)">D13</text>
<text x="108.4" y="186.6" transform="rotate(-90 108.4 186.6)">D11</text>
<text x="111.8" y="186.8" transform="rotate(-90 111.8 186.8)">D12</text>
<text x="115.2" y="186.8" transform="rotate(-90 115.2 186.8)">D10</text>
<text x="105" y="193.8" transform="rotate(-90 105 193.8)">SCK</text>
<text x="108.4" y="194.2" transform="rotate(-90 108.4 194.2)">MOSI</text>
<text x="111.8" y="194.2" transform="rotate(-90 111.8 194.2)">MISO</text>
<text x="115.2" y="193.2" transform="rotate(-90 115.2 193.2)">SS</text>
<text x="118.7" y="193.9" transform="rotate(-90 118.7 193.9)">3.3V</text>
<text x="122" y="193.9" transform="rotate(-90 122 193.9)">GND</text>
</g>
</svg>
